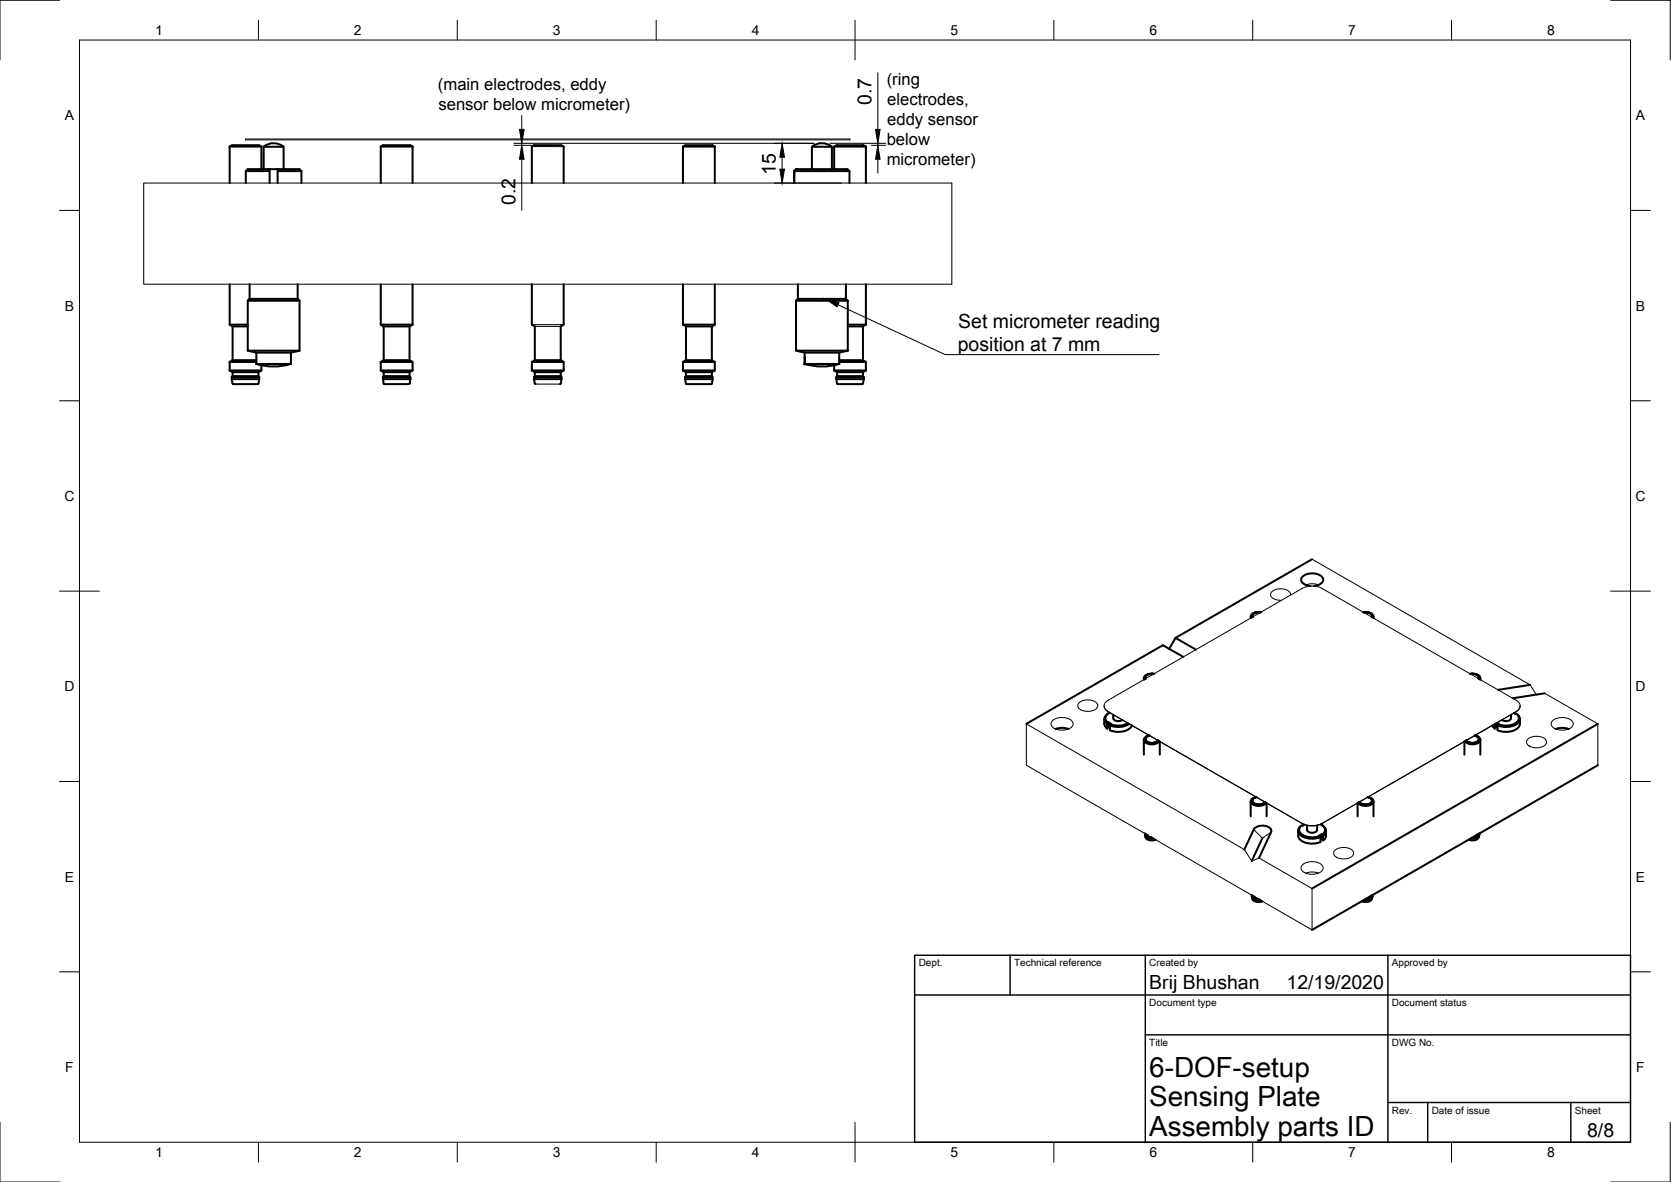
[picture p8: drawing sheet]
<svg xmlns="http://www.w3.org/2000/svg" width="420mm" height="297mm" viewBox="0 0 420 297" stroke-linecap="round" stroke-linejoin="round" font-family="sans-serif">
<!-- layer: Visible -->
<g fill="none" stroke="#000" stroke-width=".25">
<path d="M61.7 34.9h152v.2h-152zM133.7 36.8h8M36.1 46h203.2v25.4h-203.2zM133.7 81.6h8M134.5 82h6.5M134.7 96.5h6.1M324.5 149.6a1.8 1.8 0 0 0-1.9-1.6 2.68 2.68 0 0 0-3.1 1.3 2.31 2.31 0 0 0 2.7 1.6M328.3 147l1.6-.3 1.7 .3M329.9 140.5l54.8 31.6 1.6 2.4M271.3 176.6a3.5 3.5 0 0 1 4.7 .4 1.58 1.58 0 0 1-1.9 1.7 3 3 0 0 1-3-1v-.7zM277.6 177.4l.2 .7 .8 .8 48.8 28.1a5.4 5.4 0 0 0 5 0l48.8-28.1 .6-.5 .4-.9M278.6 178.8l48.8 28.1a5.5 5.5 0 0 0 5 0l48.8-28.1"/>
<path d="M381.2 178.8a1.49 1.49 0 0 0 1-1.4 1.49 1.49 0 0 0-1-1.4l-48.8-28.1a5.5 5.5 0 0 0-4.9 0l-48.9 28.1a1.5 1.5 0 0 0-1 1.4 1.5 1.5 0 0 0 1 1.4M382.2 177.4v.1M388.4 174.2l13.4 7.7v10.4M258.1 181.9l54.8 31.6 1.8 2.9 1.9-.8 13.3 7.7v10.4l-71.8-41.4zM264.6 181.1a3.8 3.8 0 0 1 5.1 .4 1.67 1.67 0 0 1-1.7 1.9l-1.3 .1a2.35 2.35 0 0 1-2.4-1.6zM384.1 185.8a3.5 3.5 0 0 1 4.7 .3 1.58 1.58 0 0 1-1.8 1.8 3 3 0 0 1-3.1-1.1v-.7zM390.4 181.1a3.8 3.8 0 0 1 5.1 .4 1.67 1.67 0 0 1-1.8 1.9l-1.2 .1a2.35 2.35 0 0 1-2.5-1.6zM327.5 217.3a3.8 3.8 0 0 1 5.1 .4 1.67 1.67 0 0 1-1.8 1.9l-1.2 .1a2.35 2.35 0 0 1-2.5-1.6zM328.3 219.4l1.6-.3 1.6 .3M335.7 213.7a3.5 3.5 0 0 1 4.6 .3 1.58 1.58 0 0 1-1.8 1.8 3 3 0 0 1-3.1-1v-.8z"/>
</g>
<g fill="none" stroke="#000" stroke-width=".51">
<path d="M57.7 36.8h8M57.7 36.8a4.4 4.4 0 0 1 3-.3h2.6a3.7 3.7 0 0 1 2.4 .3M57.7 36.8v9.2M65.7 36.8v5.7M66.3 36.8a4 4 0 0 1 5 .1M95.7 36.8h8M95.7 36.8a4.5 4.5 0 0 1 3-.3h2.6a3.8 3.8 0 0 1 2.4 .3M95.7 36.8v9.2M103.7 36.8v9.2M171.7 36.8h8M171.7 36.8a4.5 4.5 0 0 1 3-.3h2.6a3.8 3.8 0 0 1 2.4 .3M171.7 36.8v9.2"/>
<path d="M179.7 36.8v9.2M204.2 36.8a4 4 0 0 1 5 .1M209.7 36.8h8M209.7 36.8a4.4 4.4 0 0 1 3-.3h2.6a3.7 3.7 0 0 1 2.4 .3M209.7 36.8v5.7M217.7 36.8v9.2M61.8 43h6M66.3 42.5v-5.6h5v5.6M67.8 42.5v3.5M67.8 42.5h-5.5l-.5 .5v3M67.8 42.5h2M69.8 42.5v3.5"/>
<path d="M69.8 43h6M69.8 42.5h5.5l.5 .5v3M133.7 46v-9.2a4.5 4.5 0 0 1 3-.3h2.6a3.8 3.8 0 0 1 2.4 .3v9.2M199.7 43h13.9M200.2 42.5l-.5 .5v3M200.2 42.5h12.9l.5 .5v3M204.2 42.5v-5.6h5v5.6M57.7 71.4v10.2l.8 .4M62.3 75.6h13M62.3 75.6v12.5l2.2 .5M62.8 75.1h12M62.8 71.4v3.7"/>
<path d="M62.8 75.1l-.5 .5M74.8 71.4v3.7M74.8 75.1l.5 .5M75.3 75.6v12.5M95.7 71.4v10.2M103.7 71.4v10.2M133.7 71.4v10.2l.8 .4v8.5l-.8 .5M141.7 71.4v10.2l-.7 .4v8.5M171.7 71.4v10.2M179.7 71.4v10.2M200.2 75.6h13M200.2 75.6v12.5l2.1 .5"/>
<path d="M200.6 75.1h12.1M200.6 71.4v3.7M200.6 75.1l-.4 .5M212.7 71.4v3.7M212.7 75.1l.5 .5M213.2 75.6v12.5M217.7 71.4v10.2M57.7 81.6h4.6M57.7 93.1h8M57.7 91h6.8M57.7 91v2.1M57.7 93.1l.8 .4"/>
<path d="M58.3 95.3h6.9M58.3 94.8h6.9M58.3 95.3l.2 1 .2 .2M58.3 94.8v.5M58.5 82h3.8M58.5 94.5h6.5M58.5 93.5h6.5M58.5 90.5h6M58.5 93.5v1l-.2 .3M58.5 82v8.5l-.8 .5M58.7 96.5h6.1M62.3 88.1h13"/>
<path d="M64.5 88.6h8.7M64.5 91.5h8.7M64.5 88.6v2.9M65 94.5l.2 .8M65 93.5v1M65.2 95.3l-.2 1-.2 .2M65.7 91.8v1.3M65.7 93.1l-.7 .4M73.2 91.5a15 15 0 0 1-8.7 0M73.2 88.6v2.9M75.3 88.1l-2.1 .5M95.7 81.6h8"/>
<path d="M95.7 93.1h8M95.7 91h8M95.7 81.6l.8 .4M95.7 91v2.1M95.7 93.1l.8 .4M96.3 95.3h6.9M96.3 94.8h6.9M96.3 95.3l.2 1 .2 .2M96.3 94.8v.5M96.5 82h6.5M96.5 94.5h6.5M96.5 93.5h6.5"/>
<path d="M96.5 90.5h6.5M96.5 93.5v1l-.2 .3M96.5 82v8.5l-.8 .5M96.6 96.5h6.2M103 94.5l.2 .3v.5M103 90.5l.7 .5v2.1M103 82v8.5M103 93.5v1M103.2 95.3l-.2 1-.2 .2M103.7 81.6l-.7 .4M103.7 93.1l-.7 .4M133.7 93.1h8"/>
<path d="M133.7 91h8M133.7 91v2.1M133.7 93.1l.8 .4M134.3 95.3h6.9M134.3 94.8h6.9M134.3 95.3l.2 1 .2 .2M134.3 94.8v.5M134.5 94.5h6.5M134.5 93.5h6.5M134.5 90.5h6.5M134.5 93.5v1l-.2 .3M141 94.5l.2 .8"/>
<path d="M141 90.5l.7 .5v2.1M141 93.5v1M141.2 95.3l-.2 1-.2 .2M141.7 93.1l-.7 .4M171.7 81.6h8M171.7 93.1h8M171.7 91h8M171.7 81.6l.8 .4M171.7 91v2.1M171.7 93.1l.8 .4M172.3 95.3h6.9M172.3 94.8h6.9"/>
<path d="M172.3 95.3l.1 1.1M172.3 94.8v.5M172.5 96.3l.2 .2M172.5 82h6.5M172.5 94.5h6.5M172.5 93.5h6.5M172.5 90.5h6.5M172.5 93.5v1l-.2 .3M172.5 82v8.5l-.8 .5M172.7 96.5h6.1M179 94.5l.2 .8M179 90.5l.7 .5v2.1"/>
<path d="M179 82v8.5M179 93.5v1M179.2 95.3l-.2 1-.2 .2M179.7 81.6l-.7 .4M179.7 93.1l-.7 .4M200.2 88.1h13M202.3 89.8v1.7M202.3 88.6h8.7M202.3 91.5h8.7M202.3 88.6v2.9M209.7 93.1h8M209.7 91.8v1.3"/>
<path d="M209.7 93.1l.8 .4M210.3 95.3h6.9M210.3 94.8h6.9M210.3 95.3l.2 1 .2 .2M210.3 94.8v.5M210.5 94.5h6.5M210.5 93.5h6.5M210.5 93.5v1l-.2 .3M210.7 96.5h6.1M211 91h6.7M211 90.5h6M211 88.6v2.9"/>
<path d="M211 91.5a15 15 0 0 1-8.7 0M213.2 82h3.8M213.2 81.6h4.5M213.2 88.1l-2.2 .5M217 94.5l.2 .3v.5M217 82v8.5l.7 .5v2.1M217 93.5v1M217.2 95.3l-.2 1-.2 .2M217.7 81.6l-.7 .4M217.7 93.1l-.7 .4M314.5 154.9v.4M314.9 154.9v.2"/>
<path d="M314.9 154.7v.4M315 154.3l.7-.3 1.3-.1h-.9l-.8 .2a.71 .71 0 0 0-.4 1l-.1-.3zM317 153.9a1.77 1.77 0 0 0-2.2 .9l.1 .3M317.1 153.8a2.08 2.08 0 0 0-2.6 1.2l.1 .3M329.5 147.3a2.1 2.1 0 0 1-2.3-1.7 3.2 3.2 0 0 1 4.1-1.3 1.33 1.33 0 0 1 1.3 .9 1.33 1.33 0 0 1-.5 1.5l-1.7 .6M329.9 140.5l-34.3 19.8M342.8 153.8a2.08 2.08 0 0 1 2.6 1.2l-.1 .3M342.8 153.9a1.77 1.77 0 0 1 2.3 .9l-.1 .3a1.45 1.45 0 0 0-2.1-1.2h.9l.7 .2a.71 .71 0 0 1 .4 1M345 154.7l-.1 .4M345 154.9l-.1 .2M345.4 154.9v.4M278.7 179.3a1.46 1.46 0 0 0-1 1.2 1.46 1.46 0 0 0 .7 1.4"/>
<path d="M278.9 179.2l-.2 .1M279 179.1a1.38 1.38 0 0 0-1 1.1 1.38 1.38 0 0 0 .6 1.4M279.9 179.6v.9a1.53 1.53 0 0 0 2.3 .4M287.6 170.4v.4M288 170.3v.3M288 170.2v.4M288 170.6a1.03 1.03 0 0 1 1.2-1.3h.9a1.77 1.77 0 0 0-2.2 1l.1 .3M290.1 169.4h-.9l-.7 .2a.71 .71 0 0 0-.4 .9M290.2 169.3a2.08 2.08 0 0 0-2.6 1.1l.1 .4M294 163.1l1.6-2.8 5.1 3M297.5 165.1l-5.1-3-34.3 19.8M369.7 169.3a2.08 2.08 0 0 1 2.5 1.1v.4"/>
<path d="M369.8 169.4h.8l.8 .2a.71 .71 0 0 1 .4 .9M371.8 170.6a1.03 1.03 0 0 0-1.2-1.3h-.9a1.77 1.77 0 0 1 2.2 1v.3M371.8 170.3h.1M371.8 170.2v.4M371.9 170.3l-.1 .3M372.2 170.4v.4M379.9 179.6v.9a1.53 1.53 0 0 1-2.2 .4M380.7 179.2l.4 .3a1.36 1.36 0 0 1 1.1 1.3 1.36 1.36 0 0 1-1.1 1.3l-1.2 .5-1.3 .1-2-.4M380.7 179.1v.1M381.3 179.4a1.35 1.35 0 0 1 .6 1.3 1.35 1.35 0 0 1-.9 1.1l-1.8 .5h-1.3l-1.2-.3M384.7 172.1l-8 1.3M388.4 174.2l-8.1 1.3"/>
<path d="M265.4 183.2l1.6-.3 1.7 .3M277.7 180.7v1.2M277.7 181.9l.2 .6 .5 .6M278.7 181.5l-.3 .4v1.2M283.6 181.7l-1.8 .6h-1.3l-1.2-.3M283.9 181.9a5.3 5.3 0 0 1-4.8 .4M284.6 182.3a4.2 4.2 0 0 1-5 1.4l-.5-.2v-1.2l.3-.4-.7-.4v1.4M287.6 185.9v3.8M288 185.8l.2 .5M288 185.7l.1 .5M291.1 186.1a2.05 2.05 0 0 1-3.1-.2 1.08 1.08 0 0 1 1-1 .91 .91 0 0 0-1 .8 .91 .91 0 0 0 1 .9h1.3l.9-.5M291.2 186.1l-.1 .1"/>
<path d="M291.2 186.1l-.2 .2M291.2 186.1a2.18 2.18 0 0 1-3.3-.2 1.05 1.05 0 0 1 1-1.1 1.05 1.05 0 0 0-1.1 .6 1.05 1.05 0 0 0 .2 1.2 2.8 2.8 0 0 0 3.5-.3M291.6 186.4v3.3M368.2 186.4v3.3M368.7 186.1l.1 .2M368.7 186.1v.1M368.7 186.1a2.05 2.05 0 0 0 3.1-.2 1.08 1.08 0 0 0-1-1 .91 .91 0 0 1 1.1 .8 .91 .91 0 0 1-1 .9h-1.3l-.9-.5M370.9 184.8a.92 .92 0 0 1 1 .9 .92 .92 0 0 1-1 1h-1.3l-1-.6M370.9 184.8a1.05 1.05 0 0 1 1.1 .6 1.05 1.05 0 0 1-.2 1.2 2.8 2.8 0 0 1-3.4-.3M371.8 185.8h.1M371.8 185.7l-.1 .5M371.9 185.8l-.3 .5"/>
<path d="M372.2 185.9v3.8M375.9 182v1.1l-.7-.8M376.2 181.8v1.1M382.2 180.7a2.52 2.52 0 0 1-2.6 3.1l-1.9 .1-1.1-.4v-1.2l.3-.4-.5-.3M391.2 183.2l1.6-.3 1.6 .3M401.8 181.9l-71.9 41.4M401.8 192.3l-71.9 41.4M287.9 209.5l.7 .4M287.9 209.6a1.41 1.41 0 0 0 1.8 1.2l.4-.1M287.9 209.9l.2 .7 .5 .4 .8 .2 1.2-.2M287.9 209.5a1.51 1.51 0 0 0 1.9 1.1M288 209.6a1.4 1.4 0 0 0 1.5 .8"/>
<path d="M312.9 213.5l2.3-5.1a2.94 2.94 0 0 1 4.4 0v.7l-3 6.5M314.5 201.4v3.7M314.9 201.2l.2 .6M314.9 201.1l.1 .5M315.8 200.3a1.05 1.05 0 0 0-1.1 .5 1.05 1.05 0 0 0 .2 1.3 2.8 2.8 0 0 0 3.5-.3M315.9 200.3a.92 .92 0 0 0-1.1 .9 .92 .92 0 0 0 1 .9h1.4l.9-.5a2.16 2.16 0 0 1-3.3-.3 1.01 1.01 0 0 1 1.1-1 .95 .95 0 0 0-.9 1.3 2.19 2.19 0 0 0 3-.1l-.1 .3M317.4 210.6l-2.7 5.8M318 201.6h.1M318.5 201.9v3.2M326.4 208.8a2.52 2.52 0 0 0 2.6 3.1h1.9l1.1-.3v-1.2l-.3-.4 .7-.4v1.4M327.3 207.4a1.35 1.35 0 0 0-.6 1.4 1.35 1.35 0 0 0 .9 1.1l1.1 .4 1.3 .1 1.8-.3M327.8 207.2v.1"/>
<path d="M328 207.2l-.6 .3a1.36 1.36 0 0 0-1 1.4 1.36 1.36 0 0 0 1 1.3l1.2 .4 1.4 .2 2-.4M328.7 207.5v1.1a1.45 1.45 0 0 0 2.5 0v-1.1M332.1 207.2a1.39 1.39 0 0 1 1 1.1 1.39 1.39 0 0 1-.6 1.4M332.2 207.2l.2 .2M332.4 207.3a1.46 1.46 0 0 1 1 1.3 1.46 1.46 0 0 1-.7 1.4M333.4 208.8a2.24 2.24 0 0 1-.7 2.4v-1.2l-.3-.4M341.4 201.9v3.2M341.8 201.6h.1M344 200.3a.92 .92 0 0 1 1.1 .9 .92 .92 0 0 1-1.1 .9h-1.3l-.9-.5a2.16 2.16 0 0 0 3.2-.3 1.01 1.01 0 0 0-1.1-1 .95 .95 0 0 1 1 1.3 2.19 2.19 0 0 1-3.1-.1l.2 .3M344 200.3a1.05 1.05 0 0 1 1.1 .5 1.05 1.05 0 0 1-.2 1.3 2.8 2.8 0 0 1-3.4-.3M345 201.1l-.2 .5M345 201.2l-.3 .6"/>
<path d="M345.4 201.4v3.7M371.8 209.6a1.4 1.4 0 0 1-1.5 .8M371.9 209.6a1.38 1.38 0 0 1-1.8 1.2l-.3-.1M371.9 209.9l-.1 .7-.6 .4-.7 .2-1.2-.2M372 209.5a1.51 1.51 0 0 1-2 1.1M372 209.5l-.8 .4M314.7 225.1v.2M314.7 224.9l.8 .5M314.8 225.3a1.77 1.77 0 0 0 2.2 .9M314.8 225.4l.2 .8 .6 .3 1.2 .2 .6-.2M314.8 225a1.51 1.51 0 0 0 1.9 1M314.9 225a1.4 1.4 0 0 0 1.5 .9"/>
<path d="M345 225a1.4 1.4 0 0 1-1.6 .9M345.1 225.4l-.3 .8-.5 .3-1.3 .2-.6-.2M345.1 225a1.51 1.51 0 0 1-1.9 1M345.1 225.3a1.77 1.77 0 0 1-2.2 .9M345.1 225.1v.2M345.1 224.9l-.8 .5"/>
</g>
<circle cx="202.3" cy="91.5" r=".24" fill="#000" stroke="#000" stroke-width=".25"/>
<!-- layer: Visible Narrow -->
<path d="M278.6 178.8v.1M381.2 178.8v.1M288 210.3a2.01 2.01 0 0 0 2.6 .7M315.2 208.5l2.2 2.1 2.2-1.5M327.4 206.9v.1M332.4 206.9v.1M371.9 210.3a2.01 2.01 0 0 1-2.6 .7M314.9 225.8a2.01 2.01 0 0 0 2.5 .7M345 225.8a2.01 2.01 0 0 1-2.6 .7" fill="none" stroke="#000" stroke-width=".25"/>
<!-- layer: Border -->
<g fill="none" stroke="#000" stroke-width=".25">
<path d="M15 .1h-15v15M20 10.1h390v276.9h-390zM65 5.1v5M115 5.1v5M165 5.1v5M215 5.1v10M265 5.1v5M315 5.1v5M365 5.1v5M405 .1h15v15M15 52.9h5M410 52.9h5"/>
<path d="M15 100.7h5M410 100.7h5M15 148.6h10M405 148.6h10M15 196.4h5M410 196.4h5M15 244.2h5M410 244.2h5M0 282.1v14.9h15M65 287v5M115 287v5M165 287v5"/>
<path d="M215 282.1v9.9M265 287v5M315 287v5M365 287v5M420 282.1v14.9h-15"/>
</g>
<!-- layer: TitleBlock -->
<path d="M230 240.1h180v46.9h-180zM230 250h180M254 240.1v9.9M288 240.1v46.9M349 240.1v46.9M288 260.1h122M349 277.1h61M359 277.1v9.9M395 277.1v9.9" fill="none" stroke="#000" stroke-width=".36"/>
<!-- layer: Dimensions -->
<path d="M220.7 18.3v14.2M129.2 36h75.5M129.2 36.5h9.9M131.2 29v3.5M131.2 36v.5M196.7 39.5v3M208.7 36h14M219.1 36.5h3.6M220.7 36v.5M131.2 40v12.8M194.7 46h16.9M220.7 40v3.5" fill="none" stroke="#000" stroke-width=".25"/>
<path d="M130.6 32.5h1.2l-.6 3.5zM196.7 36l.6 3.5h-1.2zM220.1 32.5h1.2l-.6 3.5zM131.2 36.5l.6 3.5h-1.2zM196.1 42.5h1.2l-.6 3.5zM220.7 36.5l.6 3.5h-1.2z" fill="#000" stroke="#000" stroke-width=".25"/>
<!-- layer: Annotations -->
<path d="M207.5 75.1l3.5 1-.5 1z" fill="#000" stroke="#000" stroke-width=".25"/>
<path d="M210.7 76.6l27 12.5h53.7" fill="none" stroke="#000" stroke-width=".25"/>
<g font-size="7">
<text x="289" y="270.6">6-DOF-setup</text>
<text x="289" y="278.1">Sensing Plate</text>
<text x="289" y="285.5">Assembly parts ID</text>
</g>
<g font-size="4.9">
<text x="219.2" y="26.3" transform="rotate(-90 219.2 26.3)">0.7</text>
<text x="195.1" y="44" transform="rotate(-90 195.1 44)">15</text>
<text x="129.6" y="51.5" transform="rotate(-90 129.6 51.5)">0.2</text>
<text x="240.9" y="82.3">Set micrometer reading</text>
<text x="240.8" y="88.1">position at 7 mm</text>
<text x="289" y="248.5">Brij Bhushan</text>
<text x="323.5" y="248.5">12/19/2020</text>
<text x="399.1" y="285.7">8/8</text>
</g>
<g font-size="4.2">
<text x="110.1" y="22.6">(main electrodes, eddy</text>
<text x="223" y="21.5">(ring</text>
<text x="110.2" y="27.7">sensor below micrometer)</text>
<text x="223.1" y="26.5">electrodes,</text>
<text x="223.1" y="31.5">eddy sensor</text>
<text x="222.9" y="36.5">below</text>
<text x="222.9" y="41.5">micrometer)</text>
</g>
<g font-size="3.5">
<text x="39" y="8.8">1</text>
<text x="89" y="8.8">2</text>
<text x="139" y="8.8">3</text>
<text x="189" y="8.8">4</text>
<text x="239" y="8.8">5</text>
<text x="289" y="8.8">6</text>
<text x="339" y="8.8">7</text>
<text x="389" y="8.8">8</text>
<text x="16.3" y="30.2">A</text>
<text x="411.3" y="30.2">A</text>
<text x="16.3" y="78">B</text>
<text x="411.3" y="78">B</text>
<text x="16.2" y="125.9">C</text>
<text x="411.2" y="125.9">C</text>
<text x="16.2" y="173.7">D</text>
<text x="411.2" y="173.7">D</text>
<text x="16.3" y="221.6">E</text>
<text x="411.3" y="221.6">E</text>
<text x="16.4" y="269.4">F</text>
<text x="411.4" y="269.4">F</text>
<text x="39" y="290.8">1</text>
<text x="89" y="290.8">2</text>
<text x="139" y="290.8">3</text>
<text x="189" y="290.8">4</text>
<text x="239" y="290.8">5</text>
<text x="289" y="290.8">6</text>
<text x="339" y="290.8">7</text>
<text x="389" y="290.8">8</text>
</g>
<g font-size="2.5">
<text x="231" y="242.9">Dept.</text>
<text x="255" y="242.9">Technical reference</text>
<text x="289" y="242.9">Created by</text>
<text x="350" y="242.9">Approved by</text>
<text x="289" y="252.8">Document type</text>
<text x="350" y="252.8">Document status</text>
<text x="289" y="262.9">Title</text>
<text x="350" y="262.9">DWG No.</text>
<text x="350" y="279.9">Rev.</text>
<text x="360" y="279.9">Date of issue</text>
<text x="396" y="279.9">Sheet</text>
</g>
</svg>
